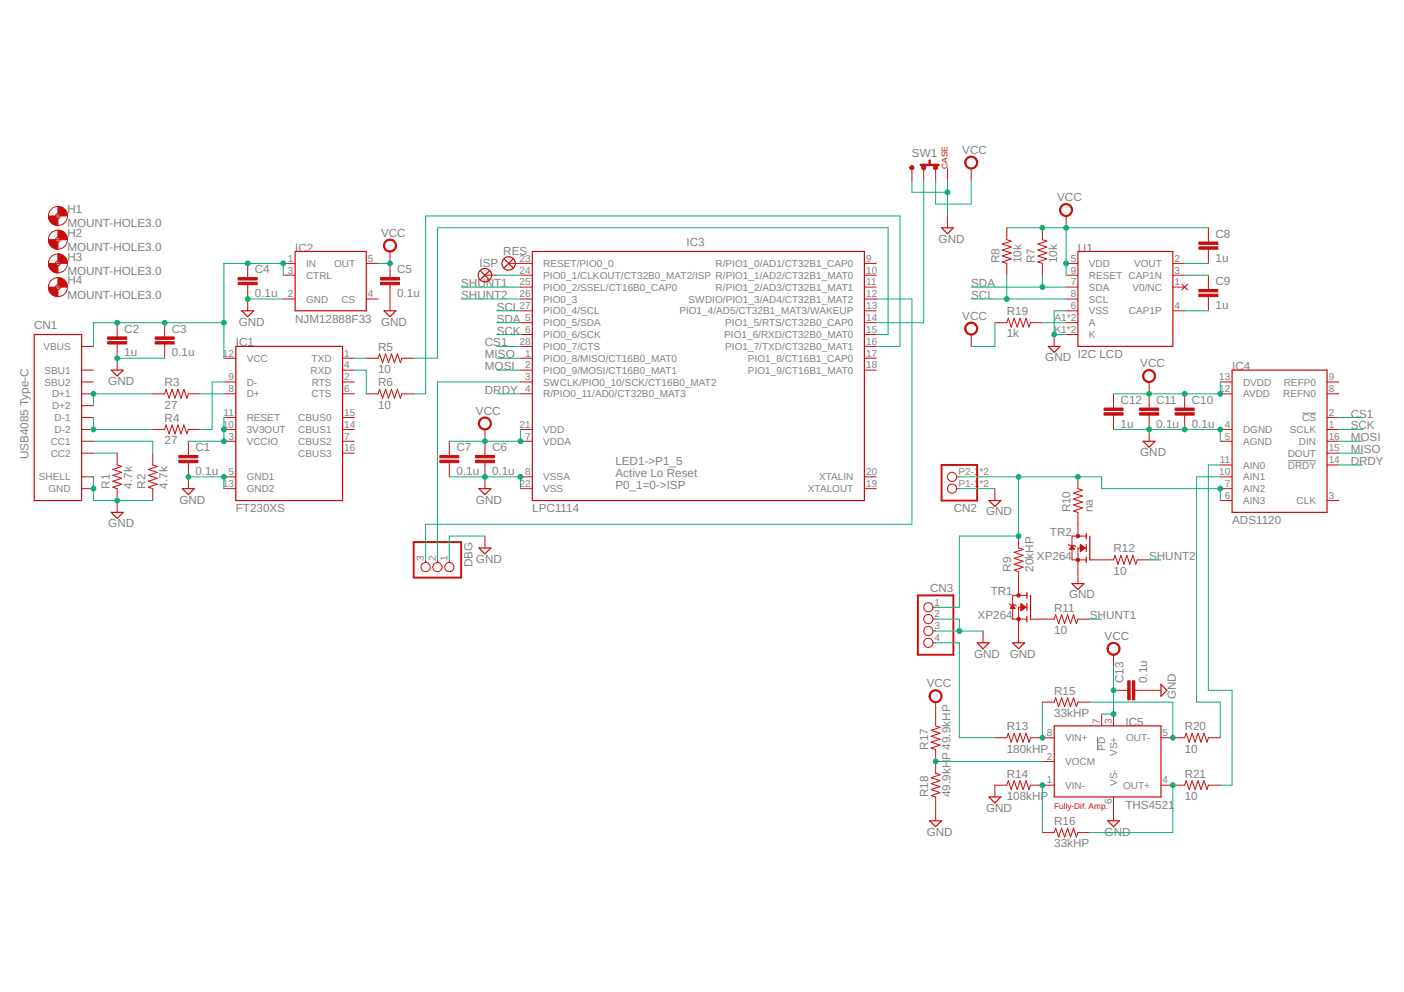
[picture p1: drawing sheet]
<svg xmlns="http://www.w3.org/2000/svg" width="297mm" height="210mm" viewBox="0 0 297 210" stroke-linecap="round" stroke-linejoin="round" font-family="sans-serif">
<path d="M272.5 97.5h5.9M275.5 87.4h2.9M232.2 155.9v2.9" fill="none" stroke="#808080" stroke-width=".21"/>
<g fill="none" stroke="#c90d0c" stroke-width=".25">
<path d="M62.4 53.2h15.1v12.6h-15.1zM101.6 57.2l2 2M103.6 57.2l-2 2M106.6 54.7l2 2M108.6 54.7l-2 2M112.6 53.2h70.3v52.7h-70.3zM199.2 48.2h2.5l-1.3 1.3zM228 53.2h20.1v20.1h-20.1zM7.2 70.8h10.1v35.1h-10.1zM23.5 78.3h2.6l-1.3 1.3zM49.9 73.3h22.6v32.6h-22.6zM51.1 65.8h2.6l-1.3 1.2z"/>
<path d="M81.3 65.8h2.5l-1.3 1.2zM221.8 73.3h2.5l-1.3 1.2zM260.7 78.3h20.1v30.1h-20.1zM241.9 93.4h2.5l-1.3 1.2zM23.5 108.4h2.6l-1.3 1.3zM38.6 103.4h2.5l-1.2 1.3zM101.3 103.4h2.5l-1.2 1.3zM101.3 116h2.5l-1.2 1.2zM209.2 105.9h2.6l-1.3 1.3zM229.8 112.8v1.3M229.8 115.2v1.5M229.8 117.8v1.3"/>
<path d="M230.6 113.4v5.1M206.7 136h2.5l-1.2 1.3zM214.2 136h2.6l-1.3 1.3zM217.3 125.4v1.2M217.3 127.7v1.5M217.3 130.4v1.2M218 126v5M226.8 123.5h2.5l-1.3 1.2zM223 153.6h22.6v15h-22.6zM245.6 144.8l1.3 1.3-1.3 1.2zM196.7 173.7h2.5l-1.2 1.2zM209.2 168.6h2.6l-1.3 1.3z"/>
<path d="M234.3 173.7h2.5l-1.2 1.2z"/>
<circle cx="102.6" cy="58.2" r="1.42"/>
<circle cx="107.6" cy="55.7" r="1.42"/>
</g>
<g fill="none" stroke="#c90d0c" stroke-width=".21">
<path d="M192.9 35.7v2.5M195.4 35.7v2.5M198 35.7v2.5M200.4 35.7v2.5M205.5 35.7v2.5M11.7 55.7h1M11.7 45.7h1M11.7 50.7h1M12.3 45.2v1M12.3 50.2v1M12.3 55.2v1M52.4 55.7v3"/>
<path d="M59.9 55.7h2.5M59.9 58.2h2.5M77.5 55.7h2.5M82.5 53.2v5.5M102.6 58.2h2.5M107.6 55.7h5M110.1 58.2h2.5M182.9 55.7h2.5M182.9 58.2h2.5M200.4 45.7v2.5M213 48.2v2.5l.9 .3-1.9 .6 1.9 .7-1.9 .6 1.9 .6-1.9 .7 1.9 .6-1.9 .6 1 .3v2.5M220.5 48.2v2.5l1 .3-1.9 .6 1.9 .7-1.9 .6 1.9 .6-1.9 .7 1.9 .6-1.9 .6 .9 .3v2.5"/>
<path d="M225.6 55.7h2.4M225.6 58.2h2.4M225.6 45.7v2.5M248.1 55.7h2.5M248.1 58.2h2.5M255.7 48.2v3M255.7 52.7v3M255.7 58.2v3.1M11.7 60.7h1M12.3 60.2v1.1M17.3 73.3h2.5M17.3 78.3h2.5"/>
<path d="M24.8 68.3v3M24.8 72.8v5.5M34.8 68.3v3M34.8 72.8v3M47.4 75.8h2.5M52.4 60.2v5.6M59.9 63.3h2.5M72.5 78.3h2.5M72.5 75.8h2.5M77.5 75.8h2.5l.3-.9 .6 1.9 .7-1.9 .6 1.9 .6-1.9 .7 1.9 .6-1.9 .6 1.9 .3-1h2.5M77.5 63.3h2.5M82.5 60.2v5.6"/>
<path d="M110.1 73.3h2.5M110.1 78.3h2.5M110.1 75.8h2.5M110.1 63.3h2.5M110.1 60.7h2.5M110.1 65.8h2.5M110.1 68.3h2.5M110.1 70.8h2.5M182.9 73.3h2.5M182.9 78.3h2.5M182.9 75.8h2.5M182.9 63.3h2.5"/>
<path d="M182.9 60.7h2.5M182.9 65.8h2.5M182.9 68.3h2.5M182.9 70.8h2.5M205.5 70.8v2.5M210.5 68.3h2.5l.3-1 .6 1.9 .7-1.9 .6 1.9 .6-1.9 .7 1.9 .6-1.9 .6 1.9 .3-.9h2.5M223 70.8v2.5M225.6 63.3h2.4M225.6 60.7h2.4M225.6 65.8h2.4M225.6 68.3h2.4M225.6 70.8h2.4"/>
<path d="M248.1 60.7h2.5M248.1 65.8h2.5M250 60.2l1.2 1.1M251.2 60.2l-1.2 1.1M255.7 62.8v3M17.3 93.4h2.5M17.3 95.9h2.5M17.3 83.3h2.5M17.3 85.8h2.5M17.3 88.3h2.5M17.3 90.9h2.5M17.3 80.8h2.5"/>
<path d="M24.8 95.9v2.5l.9 .3-1.8 .6 1.8 .6-1.8 .7 1.8 .6-1.8 .6 1.8 .7-1.8 .6 .9 .3v5M32.3 83.3h2.5l.3-.9 .7 1.9 .6-1.9 .6 1.9 .7-1.9 .6 1.9 .6-1.9 .6 1.9 .4-1h2.5M32.3 90.9h2.5l.3-1 .7 1.9 .6-1.9 .6 1.9 .7-1.9 .6 1.9 .6-1.9 .6 1.9 .4-.9h2.5M32.3 95.9v2.5l1 .3-1.9 .6 1.9 .6-1.9 .7 1.9 .6-1.9 .6 1.9 .7-1.9 .6 .9 .3v2.5M39.9 93.4v3M39.9 97.9v5.5M47.4 93.4h2.5M47.4 83.3h2.5M47.4 88.3h2.5M47.4 90.9h2.5M47.4 80.8h2.5M72.5 93.4h2.5"/>
<path d="M72.5 95.9h2.5M72.5 83.3h2.5M72.5 88.3h2.5M72.5 90.9h2.5M72.5 80.8h2.5M77.5 83.3h2.5l.3-.9 .6 1.9 .7-1.9 .6 1.9 .6-1.9 .7 1.9 .6-1.9 .6 1.9 .3-1h2.5M95.1 93.4v3M95.1 97.9v3M102.6 90.9v5.5M102.6 97.9v5.5M110.1 93.4h2.5M110.1 83.3h2.5"/>
<path d="M110.1 90.9h2.5M110.1 80.8h2.5M235.6 83.3v3M235.6 87.8v3.1M243.1 80.8v5.5M243.1 87.8v5.6M250.6 83.3v3M250.6 87.8v3.1M258.2 93.4h2.5M258.2 83.3h2.5M258.2 90.9h2.5M258.2 80.8h2.5"/>
<path d="M258.2 98.4h2.5M280.8 93.4h2.5M280.8 95.9h2.5M280.8 83.3h2.5M280.8 88.3h2.5M280.8 90.9h2.5M280.8 80.8h2.5M280.8 98.4h2.5M17.3 103.4h2.5M17.3 100.9h2.5M47.4 103.4h2.5M47.4 100.9h2.5"/>
<path d="M90 118.5v.5M92.5 118.5v.5M95.1 118.5v.5M102.6 113.4v2.6M110.1 103.4h2.5M110.1 100.9h2.5M182.9 103.4h2.5M182.9 100.9h2.5M202.4 103.4h.6M202.4 100.9h.6M210.5 103.4v2.5M215.5 113.4v2.6l1 .3-1.9 .6 1.9 .6-1.9 .7 1.9 .6-1.9 .6 1.9 .6-1.9 .6 .9 .4v5"/>
<path d="M226 115.2l.3 .2h1l.3 .3M226.4 116.1h.8M226.4 116h.8M226.5 115.9h.6M226.6 115.8h.4M226.7 115.6h.2M226.8 115.5h.1M226.8 115.4l.5 .8h-1zM228 100.9v2.5l1 .3-1.9 .7 1.9 .6-1.9 .6 1.9 .6-1.9 .6 1.9 .7-1.9 .6 .9 .3v5M228.6 116.7h.1M228.6 116.2h.6M228.6 116.1h.7"/>
<path d="M228.6 116h.9M228.6 115.9h.8M228.6 115.8h.7M228.6 115.6h.5M228.6 115.5h.4M228.6 115.2l1 .8-1 .7zM228.6 116.6h.1M228.6 116.5h.3M228.6 116.4h.4M228.6 115.4h.2M228.6 115.3h.1M229.8 116h-1.8v7.5"/>
<path d="M229.8 113.4h-3v5.1h3M230.6 118.5h5l.3-1 .6 1.9 .7-1.9 .6 1.9 .6-1.9 .6 1.9 .7-1.9 .6 1.9 .3-.9h2.5M258.2 103.4h2.5M258.2 100.9h2.5M258.2 105.9h2.5M280.8 105.9h2.5M197.4 128.5h.6M197.4 131h.6M197.4 133.5h.6M197.4 136h.6M208 133.5v2.5M213.5 127.7l.3 .3h1l.2 .2"/>
<path d="M213.8 128.7h.9M213.9 128.6h.8M213.9 128.5h.7M214 128.4h.5M214.1 128.2h.3M214.2 128.1h.1M214.2 128l.6 .8h-1zM216 128h.3M216 128.7h.7M216 128.6h.9M216 128.5h1M216 128.4h.8"/>
<path d="M216 128.2h.7M216 128.1h.5M216 127.7l1 .8-1 .7zM216 129.2h.1M216 129.1h.3M216 128.9h.4M216 128.8h.6M216 127.9h.2M216 127.8h.1M217.3 128.5h-1.8v7.5M217.3 126h-3.1v5h3.1M218 131h5l.4-.9 .6 1.9 .6-1.9 .6 1.9 .7-1.9 .6 1.9 .6-1.9 .6 1.9 .3-1h2.6"/>
<path d="M235.6 138.5v2.5M198 148.6v5l.9 .3-1.9 .6 1.9 .7-1.9 .6 1.9 .6-1.9 .6 1.9 .7-1.9 .6 1 .3v5l.9 .3-1.9 .7 1.9 .6-1.9 .6 1.9 .7-1.9 .6 1.9 .6-1.9 .6 1 .3v5.1M210.5 156.1h2.5l.3-.9 .6 1.8 .7-1.8 .6 1.8 .6-1.8 .7 1.8 .6-1.8 .6 1.8 .3-.9h5M220.5 148.6h2.5l.4-1 .6 1.9 .6-1.9 .6 1.9 .7-1.9 .6 1.9 .6-1.9 .6 1.9 .3-.9h2.6M233.1 151.1v2.5M235.6 151.1v2.5M235.6 146.1h3M240.1 146.1h5.5M245.6 156.1h5l.4-.9 .6 1.8 .6-1.8 .6 1.8 .7-1.8 .6 1.8 .6-1.8 .7 1.8 .3-.9h2.5M220.5 161.1h2.5M220.5 176.2h2.5l.4-1 .6 1.9 .6-1.9 .6 1.9 .7-1.9 .6 1.9 .6-1.9 .6 1.9 .3-.9h2.6M223 166.1h-5l-.3 1-.6-1.9-.6 1.9-.7-1.9-.6 1.9-.6-1.9-.7 1.9-.6-1.9-.3 .9h-2.5v2.5"/>
<path d="M235.6 168.6v5.1M245.6 166.1h5l.4-.9 .6 1.9 .6-1.9 .6 1.9 .7-1.9 .6 1.9 .6-1.9 .7 1.9 .3-1h2.5"/>
<circle cx="12.3" cy="45.7" r="2.01"/>
<circle cx="12.3" cy="55.7" r="2.01"/>
<circle cx="12.3" cy="50.7" r="2.01"/>
<circle cx="12.3" cy="45.7" r=".51"/>
<circle cx="12.3" cy="55.7" r=".51"/>
<circle cx="12.3" cy="50.7" r=".51"/>
<circle cx="12.3" cy="60.7" r="2.01"/>
<circle cx="12.3" cy="60.7" r=".51"/>
<circle cx="90" cy="120" r=".97"/>
<circle cx="92.5" cy="120" r=".97"/>
<circle cx="95.1" cy="120" r=".97"/>
<circle cx="201.4" cy="103.4" r=".97"/>
<circle cx="201.4" cy="100.9" r=".97"/>
<circle cx="196.4" cy="136" r=".97"/>
<circle cx="196.4" cy="131" r=".97"/>
<circle cx="196.4" cy="128.5" r=".97"/>
<circle cx="196.4" cy="133.5" r=".97"/>
</g>
<g fill="#c90d0c" stroke="#c90d0c" stroke-width=".21">
<path d="M37.8 97.4h4.1v.5h-4.1z"/>
<path d="M37.8 96.4h4.1v.5h-4.1z"/>
<path d="M22.8 72.3h4v.5h-4z"/>
<path d="M22.8 71.3h4v.5h-4z"/>
<path d="M32.8 72.3h4.1v.5h-4.1z"/>
<path d="M32.8 71.3h4.1v.5h-4.1z"/>
<path d="M50.4 59.7h4v.5h-4z"/>
<path d="M50.4 58.7h4v.5h-4z"/>
<path d="M80.5 59.7h4v.5h-4z"/>
<path d="M80.5 58.7h4v.5h-4z"/>
<path d="M100.6 97.4h4v.5h-4z"/>
<path d="M100.6 96.4h4v.5h-4z"/>
<path d="M93 97.4h4.1v.5h-4.1z"/>
<path d="M93 96.4h4.1v.5h-4.1z"/>
<path d="M253.6 52.2h4.1v.5h-4.1z"/>
<path d="M253.6 51.2h4.1v.5h-4.1z"/>
<path d="M253.6 62.3h4.1v.5h-4.1z"/>
<path d="M253.6 61.3h4.1v.5h-4.1z"/>
<path d="M248.6 87.3h4v.5h-4z"/>
<path d="M248.6 86.3h4v.5h-4z"/>
<path d="M241.1 87.3h4v.5h-4z"/>
<path d="M241.1 86.3h4v.5h-4z"/>
<path d="M233.6 87.3h4v.5h-4z"/>
<path d="M233.6 86.3h4v.5h-4z"/>
<path d="M239.6 144.1h.5v4h-.5z"/>
<path d="M238.6 144.1h.5v4h-.5z"/>
</g>
<g fill="#c90d0c" stroke="#c90d0c" stroke-width=".21">
<path d="M81.5 51a1.38 1.38 0 0 1 2.2 .3 1.38 1.38 0 0 1-.8 2 1.38 1.38 0 0 1-1.8-1.3h.3a1.13 1.13 0 0 1 1.6-1 1.13 1.13 0 0 1 .2 1.9 1.13 1.13 0 0 1-1.8-.7v-.2h-.3z" fill-rule="evenodd"/>
<path d="M12.3 43.7a2 2 0 0 1 2 2h-1.6v-.3l-.4-.2z" fill-rule="evenodd"/>
<path d="M10.2 45.7h1.5l.1 .3 .5 .2v1.5a2 2 0 0 1-2.1-2z" fill-rule="evenodd"/>
<path d="M12.3 48.7a2 2 0 0 1 2 2h-1.6v-.3l-.4-.2z" fill-rule="evenodd"/>
<path d="M10.2 50.7h1.5l.1 .3 .5 .2v1.5a1.97 1.97 0 0 1-2.1-2z" fill-rule="evenodd"/>
<path d="M12.3 53.7a2 2 0 0 1 2 2h-1.6v-.3l-.4-.2z" fill-rule="evenodd"/>
<path d="M10.2 55.7h1.5l.1 .3 .5 .2v1.5a1.97 1.97 0 0 1-2.1-2z" fill-rule="evenodd"/>
<path d="M12.3 58.7a2 2 0 0 1 2 2h-1.6v-.2l-.4-.3z" fill-rule="evenodd"/>
<path d="M10.2 60.7h1.5l.1 .3 .5 .3v1.5a1.97 1.97 0 0 1-2.1-2.1z" fill-rule="evenodd"/>
<path d="M101.6 88.7a1.38 1.38 0 0 1 2.2 .2 1.38 1.38 0 0 1-.9 2.1 1.38 1.38 0 0 1-1.7-1.4h.3a1.14 1.14 0 0 1 1.6-1 1.14 1.14 0 0 1 .2 1.8 1.14 1.14 0 0 1-1.8-.5v-.3h-.3z" fill-rule="evenodd"/>
<path d="M224.5 43.5a1.38 1.38 0 0 1 2.2 .2 1.38 1.38 0 0 1-.8 2.1 1.38 1.38 0 0 1-1.7-1.4h.2a1.14 1.14 0 0 1 1.6-1 1.14 1.14 0 0 1 .3 1.9 1.14 1.14 0 0 1-1.8-.6l-.1-.3h-.2z" fill-rule="evenodd"/>
<path d="M242.1 78.6a1.38 1.38 0 0 1 2.2 .3 1.38 1.38 0 0 1-.8 2 1.38 1.38 0 0 1-1.8-1.3h.3a1.14 1.14 0 0 1 1.6-1.1 1.14 1.14 0 0 1 .3 1.9 1.14 1.14 0 0 1-1.9-.6v-.2h-.3z" fill-rule="evenodd"/>
<path d="M234.6 136.3a1.39 1.39 0 0 1 2.2 .2 1.39 1.39 0 0 1-.8 2.1 1.39 1.39 0 0 1-1.8-1.3h.3a1.13 1.13 0 0 1 1.6-1 1.13 1.13 0 0 1 .2 1.9 1.13 1.13 0 0 1-1.8-.6v-.3h-.3z" fill-rule="evenodd"/>
<path d="M197.5 35.3a.44 .44 0 0 1 .8-.2 .44 .44 0 0 1-.2 .8 .44 .44 0 0 1-.6-.4h.3a.18 .18 0 0 1 .2-.2 .18 .18 0 0 1 .1 .3 .18 .18 0 0 1-.3 0l-.3-.1z" fill-rule="evenodd"/>
<path d="M195.2 35.1a.44 .44 0 0 1 .6 .2 .44 .44 0 0 1-.3 .6 .44 .44 0 0 1-.5-.4h.2a.19 .19 0 0 1 .3-.2 .19 .19 0 0 1 .1 .3 .19 .19 0 0 1-.3 0l-.3-.1z" fill-rule="evenodd"/>
<path d="M192.7 35.1a.44 .44 0 0 1 .6 .2 .44 .44 0 0 1-.3 .6 .44 .44 0 0 1-.5-.4h.2a.19 .19 0 0 1 .2-.2 .19 .19 0 0 1 .2 .1 .19 .19 0 0 1-.1 .2l-.5-.1z" fill-rule="evenodd"/>
<path d="M196.9 146.4a1.38 1.38 0 0 1 2.2 .2 1.38 1.38 0 0 1-.8 2.1 1.38 1.38 0 0 1-1.7-1.4h.2a1.14 1.14 0 0 1 1.6-1.1 1.14 1.14 0 0 1 .3 1.9 1.14 1.14 0 0 1-1.9-.5v-.3h-.2z" fill-rule="evenodd"/>
<path d="M204.5 68.6a1.38 1.38 0 0 1 2.2 .2 1.38 1.38 0 0 1-.9 2.1 1.38 1.38 0 0 1-1.7-1.4h.2a1.13 1.13 0 0 1 1.6-1 1.13 1.13 0 0 1 .3 1.8 1.13 1.13 0 0 1-1.8-.5l-.1-.3h-.2z" fill-rule="evenodd"/>
<path d="M204.5 33.5a1.38 1.38 0 0 1 2.2 .2 1.38 1.38 0 0 1-.9 2 1.38 1.38 0 0 1-1.7-1.3h.2a1.12 1.12 0 0 1 1.6-1 1.12 1.12 0 0 1 .3 1.8 1.12 1.12 0 0 1-1.8-.5l-.1-.3h-.2z" fill-rule="evenodd"/>
<circle cx="215.5" cy="131" r=".36"/>
<circle cx="215.5" cy="126" r=".36"/>
<circle cx="228" cy="118.5" r=".36"/>
<circle cx="228" cy="113.4" r=".36"/>
</g>
<path d="M199.2 98.4h7.5v7.5h-7.5zM87.5 114.7h10.1v7.5h-10.1zM194.2 126h7.5v12.5h-7.5z" fill="none" stroke="#c90d0c" stroke-width=".4"/>
<path d="M194.8 34.9h3.8M196.7 34v.9" fill="none" stroke="#c90d0c" stroke-width=".51"/>
<g fill="none" stroke="#0dab76" stroke-width=".21">
<path d="M192.9 38.2v2.5h7.5M195.4 38.2v30.1h-10M198 38.2v5h7.5v-5M200.4 38.2v7.5M59.9 58.2v-2.5h-12.5v20.1M80 55.7h2.5M105.1 58.2h5M213 48.2h42.7M213 58.2v5.1M220.5 58.2v2.5M225.6 48.2v10M250.6 55.7h5.1"/>
<path d="M250.6 58.2h5.1M24.8 75.8h10M47.4 68.3h-27.6v5M52.4 63.3h7.5M75 75.8h2.5M75 78.3h2.5v5M97.6 63.3h12.5M97.6 60.7h12.5M105.1 75.8h5M105.1 65.8h5M105.1 70.8h5M105.1 68.3h5"/>
<path d="M105.1 73.3h5M105.1 78.3h5M185.4 70.8h2.5v-22.6h-95.4v27.6h-5M185.4 63.3h7.5v47.6h-102.9v7.6M185.4 73.3h5v-27.6h-100.4v37.6h-2.5M205.5 63.3h20.1M205.5 60.7h20.1M210.5 68.3v5h-5M220.5 68.3h5.1M225.6 65.8h-2.6v5h2.6M250.6 65.8h5.1M19.8 95.9h5"/>
<path d="M19.8 93.4h12.5v2.5M19.8 88.3v2.6h12.5M32.3 83.3h-12.5v2.5M42.4 83.3h5M47.4 88.3v5.1h-7.5M47.4 80.8h-2.5v10.1h-2.5M105.1 83.3h5M110.1 90.9v2.5h-15M110.1 80.8h-17.6v37.7M235.6 90.9h22.6v2.5M258.2 80.8v2.5h-22.6M258.2 98.4h-2.5v47.7h5v20h-2.5"/>
<path d="M283.3 95.9h5M283.3 93.4h5M283.3 90.9h5M283.3 88.3h5M283.3 98.4h5M19.8 100.9v5h12.5M39.9 100.9h7.5v2.5M95.1 100.9h15v2.5M102.6 113.4h-7.5v5.1M203 100.9h30.1v2.5h25.1v2.5M203 103.4h7.5M215.5 100.9v12.5h-12.5v15.1h-5"/>
<path d="M243.1 118.5h2.5M258.2 100.9h-5v47.7h5v7.5M198 131h5v2.5M198 136h5v20.1h7.5M198 133.5h10M230.6 131h2.5M220.5 148.6v7.5M230.6 148.6h17.5v7.5M235.6 141v10.1h-2.5M198 161.1h22.5M220.5 166.1v10.1M248.1 166.1v10.1h-17.5"/>
</g>
<g fill="#0dab76" stroke="#0dab76" stroke-width=".21">
<circle cx="19.8" cy="103.4" r=".51"/>
<circle cx="24.8" cy="105.9" r=".51"/>
<circle cx="47.4" cy="100.9" r=".51"/>
<circle cx="39.9" cy="100.9" r=".51"/>
<circle cx="24.8" cy="75.8" r=".51"/>
<circle cx="52.4" cy="63.3" r=".51"/>
<circle cx="102.6" cy="100.9" r=".51"/>
<circle cx="110.1" cy="100.9" r=".51"/>
<circle cx="250.6" cy="90.9" r=".51"/>
<circle cx="243.1" cy="90.9" r=".51"/>
<circle cx="258.2" cy="90.9" r=".51"/>
<circle cx="203" cy="133.5" r=".51"/>
<circle cx="223" cy="70.8" r=".51"/>
<circle cx="200.4" cy="40.7" r=".51"/>
<circle cx="19.8" cy="83.3" r=".51"/>
<circle cx="19.8" cy="90.9" r=".51"/>
<circle cx="47.4" cy="90.9" r=".51"/>
<circle cx="47.4" cy="93.4" r=".51"/>
<circle cx="24.8" cy="68.3" r=".51"/>
<circle cx="34.8" cy="68.3" r=".51"/>
<circle cx="47.4" cy="68.3" r=".51"/>
<circle cx="52.4" cy="55.7" r=".51"/>
<circle cx="59.9" cy="55.7" r=".51"/>
<circle cx="82.5" cy="55.7" r=".51"/>
<circle cx="110.1" cy="93.4" r=".51"/>
<circle cx="102.6" cy="93.4" r=".51"/>
<circle cx="220.5" cy="48.2" r=".51"/>
<circle cx="225.6" cy="48.2" r=".51"/>
<circle cx="225.6" cy="55.7" r=".51"/>
<circle cx="258.2" cy="83.3" r=".51"/>
<circle cx="250.6" cy="83.3" r=".51"/>
<circle cx="243.1" cy="83.3" r=".51"/>
<circle cx="235.6" cy="151.1" r=".51"/>
<circle cx="235.6" cy="146.1" r=".51"/>
<circle cx="213" cy="63.3" r=".51"/>
<circle cx="220.5" cy="60.7" r=".51"/>
<circle cx="220.5" cy="156.1" r=".51"/>
<circle cx="220.5" cy="166.1" r=".51"/>
<circle cx="198" cy="161.1" r=".51"/>
<circle cx="258.2" cy="103.4" r=".51"/>
<circle cx="215.5" cy="100.9" r=".51"/>
<circle cx="215.5" cy="113.4" r=".51"/>
<circle cx="228" cy="100.9" r=".51"/>
<circle cx="248.1" cy="156.1" r=".51"/>
<circle cx="248.1" cy="166.1" r=".51"/>
</g>
<g font-size="2.5" fill="#808080">
<text x="192.9" y="33.1">SW1</text>
<text x="203.6" y="32.5">VCC</text>
<text x="14.3" y="45.1">H1</text>
<text x="223.7" y="42.6">VCC</text>
<text x="14.3" y="48.1">MOUNT-HOLE3.0</text>
<text x="14.3" y="53.1">MOUNT-HOLE3.0</text>
<text x="14.3" y="50.1">H2</text>
<text x="62.4" y="53.2">I</text>
<text x="63.1" y="53.2">C2</text>
<text x="80.6" y="50.1">VCC</text>
<text x="106.5" y="53.9">RES</text>
<text x="145.2" y="52">IC3</text>
<text x="198.6" y="51.3">GND</text>
<text x="228.1" y="53.2">U1</text>
<text x="257.2" y="50.3">C8</text>
<text x="14.3" y="58.2">MOUNT-HOLE3.0</text>
<text x="14.3" y="55.2">H3</text>
<text x="53.9" y="57.9">C4</text>
<text x="84" y="57.9">C5</text>
<text x="101.5" y="56.4">ISP</text>
<text x="211.4" y="55.7" transform="rotate(-90 211.4 55.7)">R8</text>
<text x="216.1" y="55.7" transform="rotate(-90 216.1 55.7)">10k</text>
<text x="219" y="55.7" transform="rotate(-90 219 55.7)">R7</text>
<text x="223.7" y="55.7" transform="rotate(-90 223.7 55.7)">10k</text>
<text x="257.2" y="55.4">1u</text>
<text x="14.3" y="63.2">MOUNT-HOLE3.0</text>
<text x="14.3" y="60.2">H4</text>
<text x="53.9" y="62.9">0.1u</text>
<text x="84" y="62.9">0.1u</text>
<text x="97.6" y="60.7">SHUNT1</text>
<text x="97.6" y="63.3">SHUNT2</text>
<text x="105.1" y="65.8">SCL</text>
<text x="205.5" y="63.3">SCL</text>
<text x="205.5" y="60.7">SDA</text>
<text x="257.2" y="65.4">1u</text>
<text x="257.2" y="60.4">C9</text>
<text x="7.2" y="69.5">CN1</text>
<text x="26.3" y="70.4">C2</text>
<text x="36.3" y="70.4">C3</text>
<text x="50.5" y="68.9">GND</text>
<text x="62.4" y="68.3">NJM12888F33</text>
<text x="80.6" y="68.9">GND</text>
<text x="105.1" y="68.3">SDA</text>
<text x="105.1" y="70.8">SCK</text>
<text x="203.6" y="67.6">VCC</text>
<text x="213" y="71.4">1k</text>
<text x="213" y="66.7">R19</text>
<text x="26.3" y="75.4">1u</text>
<text x="36.3" y="75.4">0.1u</text>
<text x="49.9" y="73.3">IC1</text>
<text x="80" y="74.2">R5</text>
<text x="102.6" y="73.3">CS1</text>
<text x="102.6" y="75.8">MISO</text>
<text x="221.2" y="76.4">GND</text>
<text x="228.1" y="75.8">I2C LCD</text>
<text x="241.2" y="77.7">VCC</text>
<text x="22.9" y="81.4">GND</text>
<text x="34.8" y="81.8">R3</text>
<text x="80" y="78.9">10</text>
<text x="80" y="81.8">R6</text>
<text x="102.6" y="78.3">MOSI</text>
<text x="102.6" y="83.3">DRDY</text>
<text x="260.7" y="78.3">IC4</text>
<text x="34.8" y="86.5">27</text>
<text x="34.8" y="89.3">R4</text>
<text x="80" y="86.5">10</text>
<text x="100.7" y="87.7">VCC</text>
<text x="237.1" y="85.5">C12</text>
<text x="244.6" y="85.5">C11</text>
<text x="252.1" y="85.5">C10</text>
<text x="285.8" y="88.4">CS1</text>
<text x="34.8" y="94">27</text>
<text x="41.4" y="95.5">C1</text>
<text x="96.6" y="95.5">C7</text>
<text x="104.1" y="95.5">C6</text>
<text x="237.1" y="90.5">1u</text>
<text x="244.6" y="90.5">0.1u</text>
<text x="252.1" y="90.5">0.1u</text>
<text x="285.8" y="90.9">SCK</text>
<text x="285.8" y="93.4">MOSI</text>
<text x="285.8" y="95.9">MISO</text>
<text x="6" y="97.2" transform="rotate(-90 6 97.2)">USB4085 Type-C</text>
<text x="41.4" y="100.5">0.1u</text>
<text x="96.6" y="100.5">0.1u</text>
<text x="104.1" y="100.5">0.1u</text>
<text x="130.2" y="100.9">Active Lo Reset</text>
<text x="130.2" y="98.4">LED1-&gt;P1_5</text>
<text x="241.2" y="96.5">GND</text>
<text x="285.8" y="98.4">DRDY</text>
<text x="23.2" y="103.4" transform="rotate(-90 23.2 103.4)">R1</text>
<text x="27.9" y="103.4" transform="rotate(-90 27.9 103.4)">4.7k</text>
<text x="30.8" y="103.4" transform="rotate(-90 30.8 103.4)">R2</text>
<text x="35.5" y="103.4" transform="rotate(-90 35.5 103.4)">4.7k</text>
<text x="38" y="106.5">GND</text>
<text x="100.7" y="106.5">GND</text>
<text x="130.2" y="103.4">P0_1=0-&gt;ISP</text>
<text x="22.9" y="111.6">GND</text>
<text x="49.9" y="108.4">FT230XS</text>
<text x="112.6" y="108.4">LPC1114</text>
<text x="201.8" y="108.3">CN2</text>
<text x="208.6" y="109.1">GND</text>
<text x="222.1" y="113.4">TR2</text>
<text x="226.5" y="108.4" transform="rotate(-90 226.5 108.4)">R10</text>
<text x="231.2" y="108.4" transform="rotate(-90 231.2 108.4)">na</text>
<text x="260.7" y="110.9">ADS1120</text>
<text x="100.7" y="119.1">GND</text>
<text x="219.4" y="118.5">XP264</text>
<text x="235.6" y="116.9">R12</text>
<text x="243.1" y="118.5">SHUNT2</text>
<text x="100" y="120.1" transform="rotate(-90 100 120.1)">DBG</text>
<text x="196.8" y="125.4">CN3</text>
<text x="209.6" y="126">TR1</text>
<text x="213.9" y="121" transform="rotate(-90 213.9 121)">R9</text>
<text x="218.6" y="121" transform="rotate(-90 218.6 121)">20kHP</text>
<text x="235.6" y="121.6">10</text>
<text x="206.8" y="131">XP264</text>
<text x="223" y="129.4">R11</text>
<text x="226.2" y="126.6">GND</text>
<text x="230.6" y="131">SHUNT1</text>
<text x="223" y="134.1">10</text>
<text x="233.7" y="135.4">VCC</text>
<text x="206.1" y="139.2">GND</text>
<text x="213.6" y="139.2">GND</text>
<text x="196.1" y="145.4">VCC</text>
<text x="223" y="147">R15</text>
<text x="237.7" y="144.6" transform="rotate(-90 237.7 144.6)">C13</text>
<text x="242.7" y="144.6" transform="rotate(-90 242.7 144.6)">0.1u</text>
<text x="248.8" y="147.9" transform="rotate(-90 248.8 147.9)">GND</text>
<text x="213" y="154.5">R13</text>
<text x="223" y="151.7">33kHP</text>
<text x="238.1" y="153.6">IC5</text>
<text x="250.6" y="154.5">R20</text>
<text x="196.4" y="158.6" transform="rotate(-90 196.4 158.6)">R17</text>
<text x="201.1" y="160.8" transform="rotate(-90 201.1 160.8)">P 49.9kHP</text>
<text x="213" y="159.2">180kHP</text>
<text x="250.6" y="159.2">10</text>
<text x="213" y="164.6">R14</text>
<text x="250.6" y="164.6">R21</text>
<text x="196.4" y="168.6" transform="rotate(-90 196.4 168.6)">R18</text>
<text x="201.1" y="168.6" transform="rotate(-90 201.1 168.6)">49.9kH</text>
<text x="208.6" y="171.8">GND</text>
<text x="213" y="169.3">108kHP</text>
<text x="238.1" y="171.2">THS4521</text>
<text x="250.6" y="169.3">10</text>
<text x="196.1" y="176.8">GND</text>
<text x="223" y="179.3">33kHP</text>
<text x="223" y="174.6">R16</text>
<text x="233.7" y="176.8">GND</text>
</g>
<g font-size="2.1" fill="#808080">
<text x="60.9" y="55.4">1</text>
<text x="60.9" y="57.9">3</text>
<text x="64.7" y="56.5">IN</text>
<text x="64.7" y="59">CTRL</text>
<text x="70.7" y="56.5">OUT</text>
<text x="77.8" y="55.4">5</text>
<text x="109.9" y="55.4">23</text>
<text x="109.9" y="57.9">24</text>
<text x="114.9" y="56.5">RESET/PIO0_0</text>
<text x="114.9" y="59">PIO0_1/CLKOUT/CT32B0_MAT2/ISP R/PIO1_1/AD2/CT32B1_MAT0</text>
<text x="151.4" y="56.5">R/PIO1_0/AD1/CT32B1_CAP0</text>
<text x="183.2" y="55.4">9</text>
<text x="183.2" y="57.9">10</text>
<text x="226.5" y="55.4">5</text>
<text x="226.5" y="57.9">9</text>
<text x="230.4" y="56.5">VDD</text>
<text x="230.4" y="59">RESET CAP1N</text>
<text x="239.9" y="56.5">VOUT</text>
<text x="248.5" y="55.4">2</text>
<text x="248.5" y="57.9">3</text>
<text x="60.9" y="62.9">2</text>
<text x="64.7" y="64">GND</text>
<text x="72.2" y="64">CS</text>
<text x="77.8" y="62.9">4</text>
<text x="109.9" y="60.4">25</text>
<text x="109.9" y="62.9">26</text>
<text x="109.9" y="65.4">27</text>
<text x="114.9" y="61.5">PIO0_2/SSEL/CT16B0_CAP0</text>
<text x="114.9" y="64">PIO0_3</text>
<text x="145.7" y="64">SWDIO/PIO1_3/AD4/CT32B1_MAT2</text>
<text x="151.4" y="61.5">R/PIO1_2/AD3/CT32B1_MAT1</text>
<text x="183.2" y="60.4">11</text>
<text x="183.2" y="62.9">12</text>
<text x="183.2" y="65.4">13</text>
<text x="226.5" y="65.4">6</text>
<text x="226.5" y="60.4">7</text>
<text x="226.5" y="62.9">8</text>
<text x="230.4" y="61.5">SDA</text>
<text x="230.4" y="64">SCL</text>
<text x="239.6" y="61.5">V0/NC</text>
<text x="248.5" y="60.4">1</text>
<text x="248.5" y="65.4">4</text>
<text x="111.1" y="67.9">5</text>
<text x="111.1" y="70.4">6</text>
<text x="114.9" y="66.5">PIO0_4/SCL</text>
<text x="114.9" y="69">PIO0_5/SDA</text>
<text x="114.9" y="71.5">PIO0_6/SCK</text>
<text x="143.7" y="66.5">PIO1_4/AD5/CT32B1_MAT3/WAKEUP</text>
<text x="153.2" y="71.5">PIO1_6/RXD/CT32B0_MAT0</text>
<text x="153.4" y="69">PIO1_5/RTS/CT32B0_CAP0</text>
<text x="183.2" y="67.9">14</text>
<text x="183.2" y="70.4">15</text>
<text x="223.1" y="67.9">A1*2</text>
<text x="223.1" y="70.4">K1*2</text>
<text x="230.4" y="66.5">VSS</text>
<text x="230.4" y="69">A</text>
<text x="230.4" y="71.5">K</text>
<text x="238.9" y="66.5">CAP1P</text>
<text x="9.2" y="74">VBUS</text>
<text x="47.2" y="75.5">12</text>
<text x="52.2" y="76.6">VCC</text>
<text x="65.9" y="76.6">TXD</text>
<text x="72.8" y="75.5">1</text>
<text x="72.8" y="78">4</text>
<text x="109.9" y="72.9">28</text>
<text x="111.1" y="75.5">1</text>
<text x="111.1" y="78">2</text>
<text x="114.9" y="74">PIO0_7/CTS</text>
<text x="114.9" y="76.6">PIO0_8/MISO/CT16B0_MAT0</text>
<text x="153.4" y="74">PIO1_7/TXD/CT32B0_MAT1</text>
<text x="158.2" y="76.6">PIO1_8/CT16B1_CAP0</text>
<text x="183.2" y="75.5">17</text>
<text x="183.2" y="78">18</text>
<text x="183.2" y="72.9">16</text>
<text x="9.4" y="79.1">SBU1</text>
<text x="9.4" y="81.6">SBU2</text>
<text x="48.4" y="83">8</text>
<text x="48.4" y="80.5">9</text>
<text x="52.2" y="81.6">D-</text>
<text x="65.7" y="79.1">RXD</text>
<text x="66" y="81.6">RTS</text>
<text x="72.8" y="80.5">2</text>
<text x="72.8" y="83">6</text>
<text x="111.1" y="80.5">3</text>
<text x="111.1" y="83">4</text>
<text x="114.9" y="79.1">PIO0_9/MOSI/CT16B0_MAT1</text>
<text x="114.9" y="81.6">SWCLK/PIO0_10/SCK/CT16B0_MAT2</text>
<text x="158.2" y="79.1">PIO1_9/CT16B1_MAT0</text>
<text x="258" y="80.5">13</text>
<text x="258" y="83">12</text>
<text x="263" y="81.6">DVDD</text>
<text x="271.6" y="81.6">REFP0</text>
<text x="281.1" y="80.5">9</text>
<text x="281.1" y="83">8</text>
<text x="11" y="84.1">D+1</text>
<text x="11" y="86.6">D+2</text>
<text x="11.6" y="89.1">D-1</text>
<text x="47.3" y="88">11</text>
<text x="52.2" y="84.1">D+</text>
<text x="52.2" y="89.1">RESET</text>
<text x="63.1" y="89.1">CBUS0</text>
<text x="65.9" y="84.1">CTS</text>
<text x="72.8" y="88">15</text>
<text x="114.9" y="84.1">R/PIO0_11/AD0/CT32B0_MAT3</text>
<text x="263" y="84.1">AVDD</text>
<text x="271.5" y="84.1">REFN0</text>
<text x="275.5" y="89.1">CS</text>
<text x="281.1" y="88">2</text>
<text x="10.7" y="94.1">CC1</text>
<text x="11.6" y="91.6">D-2</text>
<text x="47.2" y="90.5">10</text>
<text x="48.4" y="93">3</text>
<text x="52.2" y="91.6">3V3OUT</text>
<text x="52.2" y="94.1">VCCIO</text>
<text x="63.1" y="91.6">CBUS1</text>
<text x="63.1" y="94.1">CBUS2</text>
<text x="72.8" y="90.5">14</text>
<text x="72.8" y="93">7</text>
<text x="72.8" y="95.5">16</text>
<text x="109.9" y="90.5">21</text>
<text x="111.1" y="93">7</text>
<text x="114.9" y="94.1">VDDA</text>
<text x="114.9" y="91.6">VDD</text>
<text x="259.1" y="90.5">4</text>
<text x="259.1" y="93">5</text>
<text x="263" y="91.6">DGND</text>
<text x="263" y="94.1">AGND</text>
<text x="272.9" y="91.6">SCLK</text>
<text x="274.8" y="94.1">DIN</text>
<text x="281.1" y="90.5">1</text>
<text x="281.1" y="93">16</text>
<text x="281.1" y="95.5">15</text>
<text x="8.2" y="101.6">SHELL</text>
<text x="10.7" y="96.6">CC2</text>
<text x="48.4" y="100.5">5</text>
<text x="52.2" y="101.6">GND1</text>
<text x="63.1" y="96.6">CBUS3</text>
<text x="111.1" y="100.5">8</text>
<text x="114.9" y="101.6">VSSA</text>
<text x="173.3" y="101.6">XTALIN</text>
<text x="183.2" y="100.5">20</text>
<text x="202.8" y="100.5">P2-1</text>
<text x="207.2" y="100.5">*2</text>
<text x="258" y="100.5">10</text>
<text x="258.1" y="98">11</text>
<text x="263" y="99.1">AIN0</text>
<text x="263" y="101.6">AIN1</text>
<text x="272.4" y="96.6">DOUT</text>
<text x="272.5" y="99.1">DRDY</text>
<text x="281.1" y="98">14</text>
<text x="10.3" y="104.2">GND</text>
<text x="47.2" y="103.1">13</text>
<text x="52.2" y="104.2">GND2</text>
<text x="109.9" y="103.1">22</text>
<text x="114.9" y="104.2">VSS</text>
<text x="170.9" y="104.2">XTALOUT</text>
<text x="183.2" y="103.1">19</text>
<text x="202.8" y="103.1">P1-1</text>
<text x="207.2" y="103.1">*2</text>
<text x="259.1" y="103.1">7</text>
<text x="259.1" y="105.6">6</text>
<text x="263" y="104.2">AIN2</text>
<text x="263" y="106.7">AIN3</text>
<text x="274.3" y="106.7">CLK</text>
<text x="281.1" y="105.6">3</text>
<text x="89.7" y="118.7" transform="rotate(-90 89.7 118.7)">3</text>
<text x="92.2" y="118.7" transform="rotate(-90 92.2 118.7)">2</text>
<text x="94.7" y="118.7" transform="rotate(-90 94.7 118.7)">1</text>
<text x="197.7" y="128.1">1</text>
<text x="197.7" y="130.7">2</text>
<text x="197.7" y="133.2">3</text>
<text x="197.7" y="135.7">4</text>
<text x="221.5" y="155.7">8</text>
<text x="232.7" y="153.2" transform="rotate(-90 232.7 153.2)">7</text>
<text x="235.2" y="153.2" transform="rotate(-90 235.2 153.2)">3</text>
<text x="246" y="155.7">5</text>
<text x="221.5" y="160.8">2</text>
<text x="225.3" y="156.9">VIN+</text>
<text x="225.3" y="161.9">VOCM</text>
<text x="233.8" y="158.8" transform="rotate(-90 233.8 158.8)">PD</text>
<text x="236.3" y="160" transform="rotate(-90 236.3 160)">VS+</text>
<text x="238.3" y="156.8">OUT-</text>
<text x="221.5" y="165.8">1</text>
<text x="225.3" y="166.9">VIN-</text>
<text x="236.3" y="166.3" transform="rotate(-90 236.3 166.3)">VS-</text>
<text x="237.6" y="166.9">OUT+</text>
<text x="246" y="165.8">4</text>
<text x="235.2" y="170.2" transform="rotate(-90 235.2 170.2)">6</text>
</g>
<g font-size="1.8" fill="#c90d0c">
<text x="200.5" y="35.7" transform="rotate(-90 200.5 35.7)">CASE</text>
<text x="223" y="171.2">Fully-Dif. Amp.</text>
</g>
</svg>
